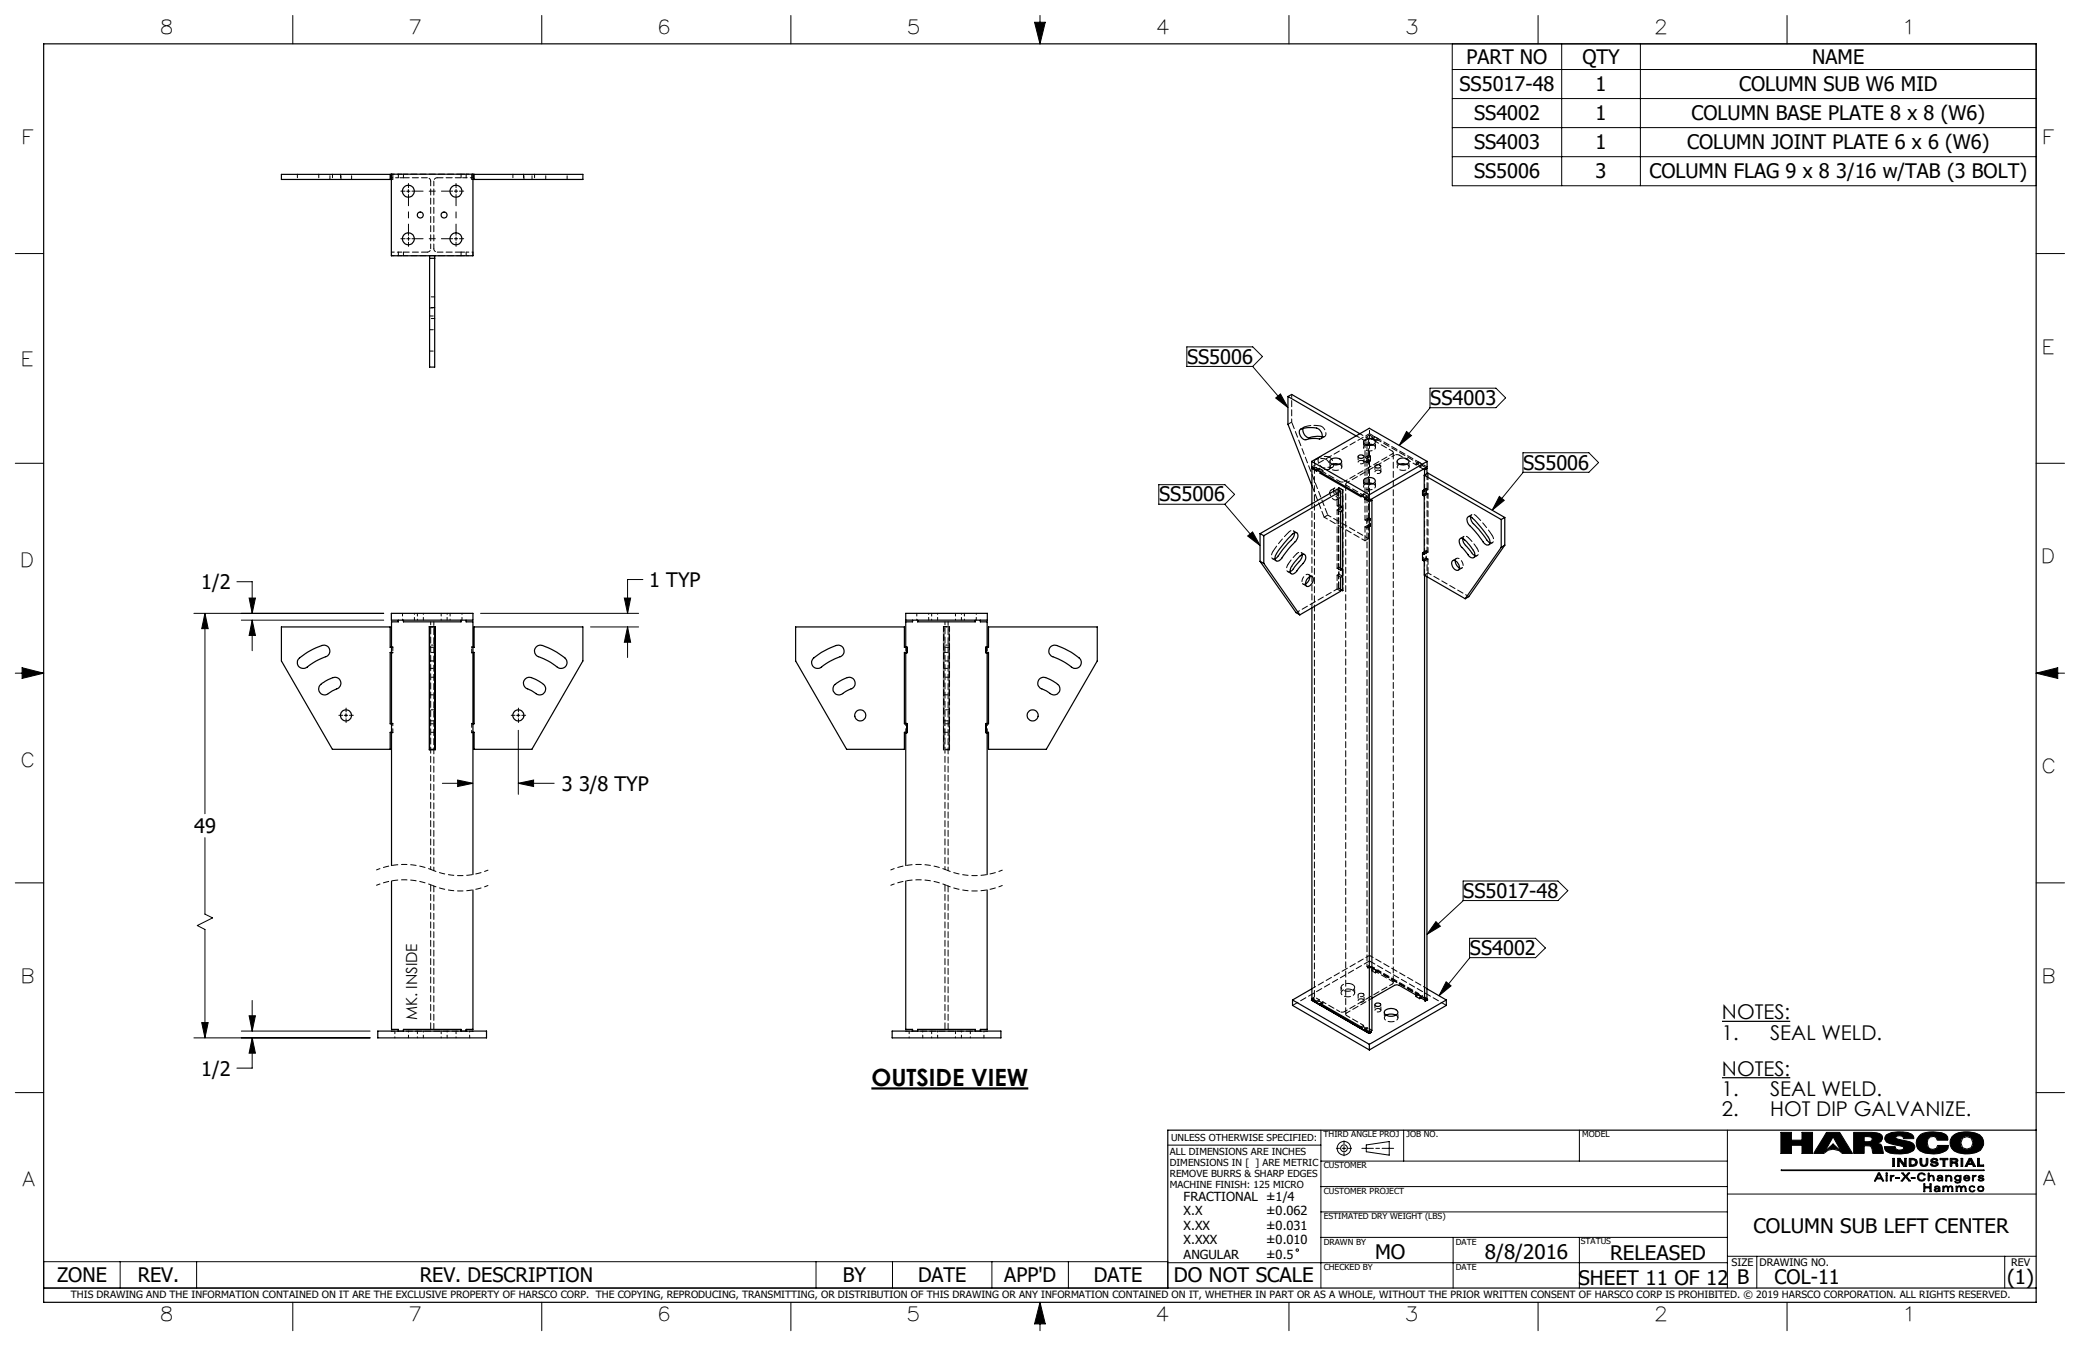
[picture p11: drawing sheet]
<svg xmlns="http://www.w3.org/2000/svg" width="432mm" height="279mm" viewBox="0 0 432 279" stroke-linecap="round" stroke-linejoin="round" font-family="sans-serif">
<g fill="none" stroke="#000" stroke-width=".21">
<path d="M60.8 3.2v5.9M112.5 3.2v5.9M164.2 3.2v5.9M214.8 4.6h2.2l-1.1 4.5zM215.9 3.2v5.9M267.6 3.2v5.9M301.5 9.1h121.2v29.5h-121.2zM301.5 14.4h121.2M319.3 3.2v5.9M324.2 9.1v29.5M340.5 9.1v29.5M371 3.2v5.9"/>
<path d="M84.4 39.7h.7M84.8 39.3v.7M301.5 20.5h121.2M301.5 26.5h121.2M301.5 32.5h121.2M3.2 52.6h5.9M422.7 52.6h5.9M246.4 72h13.7l2 2-2 2.1h-13.7zM260.1 76.1l7.3 8.5M3.2 96.2h5.9M264.8 82.6l1-.8 1.6 2.8zM292 89.6l1 .8-2.5 2.1z"/>
<path d="M296.9 80.6h13.7l2 2-2 2h-13.7zM296.9 84.7l-6.4 7.8M316.2 94h13.6l2.1 2-2.1 2h-13.6zM316.2 98.1l-6.4 7.8M422.7 96.2h5.9M240.6 100.6h13.7l2 2-2 2.1h-13.7zM254.3 104.7l7.3 8.5M259 111.3l1-.9 1.6 2.8zM311.3 103l1 .9-2.5 2zM3.2 139.7h5.9M4.6 138.6l4.5 1.1-4.5 1.1zM40.3 127.3h39.4"/>
<path d="M42.5 127.3l.7 3.2h-1.3zM42.5 127.3v41.6M49.2 120.8h3.2v6.5M50.1 128.7h29.6M51.7 124.1h1.3l-.6 3.2zM52.4 128.7l.6 3.2h-1.3zM52.4 128.7v6.4M99.8 127.3h32.8M122.6 130.1h10M129.6 124.1h1.3l-.6 3.2zM130.3 130.1l.6 3.2h-1.3zM130.3 130.1v6.4"/>
<path d="M133.5 120.3h-3.2v7M422.7 139.7h5.9M422.7 139.7l4.5-1.1v2.2zM71.5 148.5h.7M71.8 148.1v.7M107.2 148.5h.7M107.6 148.1v.7M107.6 151.6v13.3M42.5 173.9v15.9l1.6 .7-3.1 1.6 1.5 .8v22.5M91.8 162.6h6.4M95 161.9l3.2 .7-3.2 .7zM107.6 162.6l3.2-.7v1.4z"/>
<path d="M107.6 162.6h7.4M3.2 183.3h5.9M298.1 191.3l.9 1-2.8 1.7zM303.7 182.9h19.7l2.1 2-2.1 2h-19.7zM303.7 187l-7.5 7M305.1 194.8h13.7l2 2-2 2h-13.7zM305.1 198.9l-6.4 7.8M422.7 183.3h5.9M40.3 215.4h36.5M41.9 212.3h1.3l-.7 3.1zM50.1 214h26.7M51.7 210.9h1.3l-.6 3.1z"/>
<path d="M52.4 215.4l.6 3.2h-1.3zM52.4 207.7v6.3M52.4 215.4v6.3h-3.2M300.2 203.8l1 .8-2.5 2.1zM3.2 226.8h5.9M242.4 237.7h31.8M274.2 234.6v32.8M277.4 238.4h.7M278.6 238.4h.8M279 236.8v.7M279 238v.8M279 239.3v.6"/>
<path d="M279.9 238.4h.7M282.7 238.4h2.4M283.6 237.7l4.8-.7v2.8l-4.8-.7zM285.6 238.4h.8M286.9 238.4h2.4M291.4 234.6v6.4M327.9 234.6v6.4M358.6 234.6v32.8M369.7 235.1h2.2v1.6h2.2v-1.6h2.2v4.3h-2.2v-1.7h-2.2v1.7h-2.2zM379.2 235.1h2.7l2.7 4.3h-2.2a2.5 2.5 0 0 0-3.8 0h-2.1zM380.5 236l1.7 3-1.7-1.5-1.7 1.5zM384.8 235.1h3.7l1.7 .2 .5 .4 .1 .6-.3 .7-.8 .3 .7 .2 .3 .4 .3 1.5h-2.2l-.2-1-.3-.5-.6-.1h-.7v1.6h-2.2z"/>
<path d="M387 235.9l1.4 .1a.51 .51 0 0 1 0 .9l-1.4 .1zM389.7 237.3h.1M391.6 235.6a6.4 6.4 0 0 1 5.3-.2l.3 .4 .1 .6h-2.1l-.1-.4a1.07 1.07 0 0 0-1.5 .1v.1a3 3 0 0 0 1.9 .6l1.6 .5 .4 .7-.3 .8a7.4 7.4 0 0 1-4.9 .6l-.8-.5-.3-.9h2.3v.4a1.01 1.01 0 0 0 1.7-.2l-.4-.3-3.1-.8-.4-.7zM398.5 235.7a5.3 5.3 0 0 1 5.5-.2l.3 .5 .1 .7h-2.2l-.3-.6-.5-.2-.7 .1-.5 .5-.1 .7 .2 1 .4 .3 .5 .1 .8-.2 .2-.6h2.3l-.1 .6a3.9 3.9 0 0 1-2.8 1.1 4.2 4.2 0 0 1-3.5-1.1 2.19 2.19 0 0 1 .4-2.7zM405.2 235.9a5.4 5.4 0 0 1 5.8-.4 2.09 2.09 0 0 1 .8 2.2l-.7 1.1a5.9 5.9 0 0 1-5.4 .1 2.08 2.08 0 0 1-.5-3zM407.4 236.3l.9-.4 .9 .4 .4 .9-.4 1-.9 .3-.9-.3-.3-1zM422.7 226.8h5.9M274.2 256.9h84.4M274.2 251.6h84.4M274.2 246.3h84.4M274.2 241h84.4M301.7 256.9v10.5"/>
<path d="M327.9 256.9v10.5M358.6 247.9h64.1M369.8 242.9h42.1v.1h-42.1zM389.9 243.5h.3l.9 1.6h-.3l-.2-.4h-1l-.2 .4h-.3zM390.1 243.7l.4 .8h-.8zM391.5 244h.3v1.1h-.3zM391.5 243.5h.3v.2h-.3zM392.4 244h.2v.2l.2-.2h.4v.2l-.5 .1-.1 .8h-.2zM392.6 244.2h.1M392.9 240.5h.4v1.6h-.4zM393.6 244.4h.7v.2h-.7zM393.9 240.5h.5l1 1.2v-1.2h.3v1.6h-.5l-.9-1.3v1.3h-.4z"/>
<path d="M394.3 240.8h.1M394.8 243.5h.3l.5 .6 .5-.6h.4l-.7 .7 .8 .9h-.3l-.7-.7-.6 .7h-.3l.7-.9zM396.3 240.5a1.61 1.61 0 0 1 1.7 .5v.3l-.1 .5-.8 .3h-.8zM396.7 240.7a.62 .62 0 0 1 .8 .2 .62 .62 0 0 1 0 .7l-.8 .2zM396.8 244.4h.7v.2h-.7zM398.3 243.7a.87 .87 0 0 1 1.4 .2l-1-.2-.3 .2-.1 .4 .2 .5 .5 .2 .4-.3h.3l-.3 .4-.4 .1-.5-.1-.4-.3-.1-.5zM398.6 240.5h.4v1l.1 .3 .3 .1 .3-.1 .2-.4v-.9h.3v.9l-.2 .5a.93 .93 0 0 1-1.4-.4zM399.4 245.7h.2v.6h1v-.6h.3v1.7h-.3v-.8h-1v.8h-.2zM400.3 243.5h.2v.7l.5-.3a.79 .79 0 0 1 .4 1.2h-.1a.87 .87 0 0 0-.3-1 .85 .85 0 0 0-.5 1h-.2zM400.5 244.2h.1M400.9 240.7l.5-.3 .7 .1 .2 .4h-.4l-.1-.2h-.3l-.3 .2 .2 .2 .8 .2 .2 .4-.1 .2-.6 .2-.7-.1-.2-.4h.3l.4 .3 .5-.1v-.2l-1-.3-.2-.2zM401.7 246.3a.67 .67 0 0 1 1 .3v.7h-.2v-.1l-.7 .2-.2-.2v-.3l.1-.2 .8-.1-.1-.2-.3-.1-.5 .2z"/>
<path d="M402.4 244.7l.7-.1-.1 .3-.2 .1h-.3zM402.5 246.8h.1M402.5 246.8l-.8 .2 .2 .2h.3l.2-.1 .1-.3M402.5 247.2h.1M402.8 240.5h1.6v.2h-.6v1.4h-.4v-1.4h-.6zM403.1 244.6h.1M403.1 244.4l-.1-.2-.3-.1-.5 .2v-.2l.6-.2 .4 .2 .1 1h-.2v-.1M403.1 244.4l-.8 .1-.2 .3 .3 .3 .3 .1 .4-.2M403.1 244.4h.1M403.1 245h.1M403.5 246.4v-.2h-.2v1.1h.2l.1-.8 .4-.2 .3 .4v.6h.2l.1-.8 .3-.2 .3 .4v.6h.2l-.1-1-.5-.1-.3 .3M403.5 246.4l.5-.3 .4 .4"/>
<path d="M403.5 246.4h.1M403.9 244h.2v.2l.4-.3 .5 .2 .2 .4v.6h-.2l-.2-.9-.2-.1-.3 .1-.2 .9h-.2zM404.1 244.2h.1M404.4 246.5h.1M404.8 240.5a1.96 1.96 0 0 1 1.6 .2l-.1 .5-.3 .1 .4 .2 .1 .6h-.4a.61 .61 0 0 0-.7-.7h-.2v.7h-.4zM405.2 240.7l.8 .1v.3l-.8 .1zM405.9 244.1l.5-.2 .5 .3v-.2h.2v1l-.2 .5-.5 .1-.5-.1-.1-.3 .8 .2 .2-.1 .1-.4-.5 .2-.5-.2-.2-.4zM406 241.3h.1M406.1 244.2l.3-.1 .4 .1 .1 .3-.1 .3-.4 .2-.3-.2-.1-.3zM406.3 246.4v-.2h-.3l.1 1.1h.2l.1-.8 .3-.2 .3 .4v.6h.2l.1-.8 .4-.2 .3 .4v.6h.2l-.2-1-.4-.1-.4 .3M406.3 246.4l.4-.3 .5 .4M406.3 246.4h.1"/>
<path d="M407.1 240.5h.4v1.6h-.4zM407.2 246.5h.1M407.9 244.1l.4-.2 .5 .2 .1 .5h-1.1l.2 .3 .3 .1 .6-.2-.1 .2-.7 .1-.4-.2v-.6zM408 244.2l.3-.1 .4 .4h-.8zM408.8 240.5h.5l.8 1.6h-.5l-.1-.4h-1l-.2 .4h-.3zM408.9 246.3l.5-.2 .4 .1 .2 .3-.8-.2-.2 .2-.1 .3 .2 .4 .3 .1 .6-.2-.2 .2-.7 .1-.3-.3zM409 240.8l.3 .7h-.6zM409.5 244h.2v.2l.5-.2v.2l-.4 .1-.1 .8h-.2zM409.7 244.2h.1M410.5 240.5h.4v1.3h.9v.3h-1.3zM410.7 246.3l.5-.1 .5 .1 .2 .5-.2 .4-.5 .2-.5-.2-.2-.4zM410.7 244.2a.74 .74 0 0 1 1.1-.1v.2l-.5-.2-.4 .2 .7 .2 .3 .3a.76 .76 0 0 1-1.1 .3l-.2-.3 .8 .2 .2-.2a.87 .87 0 0 1-.9-.6z"/>
<path d="M410.8 246.5l.4-.2 .4 .2 .1 .3-.1 .3-.4 .1-.4-.1-.1-.3zM9.1 261.9h233.3v5.5h-233.3zM24.9 261.9v5.5M40.8 261.9v5.5M60.8 270.3v5.9M112.5 270.3v5.9M164.2 270.3v5.9M169.4 261.9v5.5M185.3 261.9v5.5M205.9 261.9v5.5M215.9 270.3v5.9M215.9 270.3l1.1 4.5h-2.2z"/>
<path d="M221.8 261.9v5.5M242.4 262.1h116.2M267.6 270.3v5.9M319.3 270.3v5.9M358.6 260.8h64.1M364.7 260.8v6.6M371 270.3v5.9M416.2 260.8v6.6"/>
<circle cx="279" cy="238.4" r=".71"/>
<circle cx="279" cy="238.4" r="1.41"/>
<circle cx="269.3" cy="259.5" r=".25"/>
</g>
<g fill="none" stroke="#000" stroke-width=".25">
<path d="M9.1 9.1h413.6v261.2h-413.6zM81 36.2v1.1M81.2 37.3h-22.8v-1.1h62.6v1.1h-22.8M81.2 36.2v16.9h17v-16.9M98.4 36.2v1.1M89.2 53.1v23.1h1v-23.1M89.2 53.6h1M267.4 82.3v5.8l4.9 12.7M267.4 82.3l14.1 8.2M267.4 82.3l.7-.4 14.2 8.1M269.9 89.1a5.3 5.3 0 0 1 3.9 0 1.35 1.35 0 0 1 .4 2h-.3a6.5 6.5 0 0 0-3 .2 1.62 1.62 0 0 1-1-2.2zM270.5 88.9a1.57 1.57 0 0 0 1.4 1.9l1.6-.2h1"/>
<path d="M272.3 95.8l12 6.9M272.3 95.8l12-6.9 12 6.9M272.3 95.8v1.1l12 7M272.3 97.2l1 .6v-.3M272.3 97.2v7.4M272.6 97.1l-.3 .1M274.1 98v.2M274.1 98.2l8.4 4.9v-.3M274.3 98.1l-.2 .1M276.2 95.5a1.53 1.53 0 0 1 2.3 .2 1.32 1.32 0 0 1-2 .6l-.4-.3zM276.6 96.4l.6-.2 .8 .2M281.9 94.7a.68 .68 0 0 1 1.2 .2 .66 .66 0 0 1-.6 .3 .66 .66 0 0 1-.6-.5z"/>
<path d="M283.2 91.4a1.57 1.57 0 0 1 2.3 .3 1.42 1.42 0 0 1-2.3 .4l-.1-.5zM283.2 99.4a1.53 1.53 0 0 1 2.3 .4 1.32 1.32 0 0 1-2 .6 .53 .53 0 0 1-.4-.4 .53 .53 0 0 1 .1-.6zM283.6 92.3l.3-.1 1.1 .1M283.8 92.3v.1M285.4 96.7a.67 .67 0 0 1 .7-.3 .67 .67 0 0 1 .5 .5 .67 .67 0 0 1-.6 .3 .67 .67 0 0 1-.6-.5zM290.2 95.4a1.53 1.53 0 0 1 2.3 .3 1.32 1.32 0 0 1-2 .6 .53 .53 0 0 1-.4-.3 .53 .53 0 0 1 .1-.6zM290.5 96.4l.6-.2 .9 .2M295.5 97.4l.2 .1M295.7 98.6l15.9 9.2M295.7 98.6l.7-.4 16 9.2M295.7 98.6v3.5l-.4-.2M295.7 97.5v1.1"/>
<path d="M296 97.1l.2 .1M296.2 97.2v1.1M296.2 97.2l-.5 .3M296.3 95.8l-12 6.9M296.3 95.8v1.1l-12 7M261.6 116.5l.8 .4M261.6 110.8v5.7M261.6 110.8l.8 .4M261.6 116.5l7.5 10.7 .7 .4M262.4 111.2v5.7M262.4 116.9l7.4 10.7M268.3 110.9a.65 .65 0 0 1 .9-.3 .65 .65 0 0 1 .2 .9l-.4 .8-1.6 1.8-1.3 1.8a.76 .76 0 0 1-.6 .5 .76 .76 0 0 1-.8-.3 2.95 2.95 0 0 1 1-2.3z"/>
<path d="M268.7 110.6a2.69 2.69 0 0 1-1.3 2.2l-1.1 1.3a4.7 4.7 0 0 1-1.6 1.9M269.7 115.6a.84 .84 0 0 1 1.3-.3 2.45 2.45 0 0 1-1.2 2.4l-.3 .4a1.42 1.42 0 0 1-1.4 1 1.36 1.36 0 0 1 .2-1.8zM270.3 115.1a2.97 2.97 0 0 1-1.2 2.2l-.9 1.1-.4 .3M271.6 119.9a.6 .6 0 0 1 .9-.1 .6 .6 0 0 1 .1 .8l-.1 .2a1.01 1.01 0 0 1-1.4 .8 1.43 1.43 0 0 1 .5-1.7zM271.9 119.7a1.81 1.81 0 0 1-.9 1.5M277.9 101.7v-.5l.8 .5v20.9l-.4-.3M278.3 102l-.7-.4-16 9.2M278.3 102l-15.9 9.2M278.3 102v3.4l.4-.2M278.3 105l.4 .2M278.3 118l.4 .2M278.7 105.2v.9l-.4 .2v12.1l.4-.2"/>
<path d="M278.7 118.2v1.4l-.4 .2v2.9l-8.5 4.9M283.3 103.3v.3M283.3 103.6l1 .5M283.5 103.4l-.2 .2M283.6 100.4l.6-.1 .8 .1M284.3 102.7v1.2M284.3 104.1v110.1M284.6 103.7l.2 .1M284.8 103.8l-.5 .3M284.8 103.8v110.1l-.5 .3M295.3 114.8v1.5l.4 .2v2.9l8.5 4.9M295.3 101.9v.8l.4 .3v12.1l-.4-.3"/>
<path d="M295.5 114.7h.2M295.5 101.7l.2 .1M295.6 101.7l-.3 .2M295.6 114.7l-.3 .1M295.7 119.4v88.2M296.2 119.7v87.6l-.5 .3M301.6 116.4a1.32 1.32 0 0 1 1.2 1.9 1.3 1.3 0 0 1-1.2-1.9zM302.1 116.4a1.77 1.77 0 0 0 .9 1.5M303.1 111.9a.88 .88 0 0 1 1.2 .4l.9 1a2.8 2.8 0 0 1 .9 2.1 .67 .67 0 0 1-.6 .4 .67 .67 0 0 1-.6-.4l-1.1-1.4a1.81 1.81 0 0 1-.7-2.1zM303.7 111.8v.1a3.7 3.7 0 0 0 1.3 2.2l.8 1 .4 .2M304.7 107.4l.5-.2a17 17 0 0 1 4.1 5 .63 .63 0 0 1-.2 .9 .63 .63 0 0 1-.9-.3l-2.3-2.9a2.87 2.87 0 0 1-1.4-2.1zM305.3 107.3v.1a2.1 2.1 0 0 0 .9 1.7l2.6 3.2 .5 .4"/>
<path d="M311.6 107.8v5.8M311.6 113.6l-7.4 10.7M312.4 113.2l-.8 .4M312.4 107.4l-.8 .4M312.4 107.4v5.8M312.4 113.2l-7.5 10.7-.7 .4M62 136.7a13.1 13.1 0 0 1 5.3-2.8 1.23 1.23 0 0 1 1.2 1.1 1.23 1.23 0 0 1-.9 1.3 17.5 17.5 0 0 0-4.3 2.4 1.23 1.23 0 0 1-1.4-.5 1.23 1.23 0 0 1 .1-1.5zM81.2 127.3h17v1.4h-17zM81.3 134.4h-.3v-4.3h-22.6v7.1l10.6 18.3h12v-3.5h.3M81.3 135.4h-.3v14.8h.3M82.7 128.7v.4h-1.4v50.6M83.7 128.7v.4h12v-.4"/>
<path d="M89.1 130.1h1.2v25.5h-1.2zM89.2 137.2h1M89.2 130.1h1v25.4h-1zM96.8 128.7v.4h1.4v52.4M98.2 134.4h.2v-4.3h22.6v7.1l-10.6 18.3h-12v-3.5h-.2M98.2 135.4h.2v14.8h-.2M111.3 134.3l.6-.4a10.3 10.3 0 0 1 4.8 2.3 1.39 1.39 0 0 1 .7 2.2 1.43 1.43 0 0 1-2.1-.3 13.7 13.7 0 0 0-3.7-1.9 1.27 1.27 0 0 1-.3-1.9zM168.9 136.6a13.6 13.6 0 0 1 5.2-2.7 1.24 1.24 0 0 1 1.1 1.1 1.24 1.24 0 0 1-.8 1.3 15.9 15.9 0 0 0-4.3 2.4 1.25 1.25 0 0 1-1.5-.6 1.25 1.25 0 0 1 .3-1.5zM188 127.3h17v1.4h-17zM188 134.3h.3v1.2h-.3M188 135.4v14.8M188.3 134.4h-.6v-4.3h-22.5v7.1l10.6 18.3h11.9v-3.5h.6"/>
<path d="M188.3 135.4h-.6v14.8h.6M189.4 128.7v.4h-1.4v5.3M190.5 128.7v.4h12v-.4M203.5 128.7v.4h1.4v5.3M204.7 134.4h.5v-4.3h22.6v7.1l-10.6 18.3h-12v-3.5h-.5M204.7 135.4h.5v14.8h-.5M204.9 134.3h-.2v1.2h.2M204.9 135.4v14.8M218.1 134.3l.6-.4a10.3 10.3 0 0 1 4.8 2.3 1.34 1.34 0 0 1 1 1 1.34 1.34 0 0 1-.6 1.3 1.41 1.41 0 0 1-1.9-.4l-1.4-.9-1.5-.7a1.34 1.34 0 0 1-1.3-.8 1.34 1.34 0 0 1 .3-1.4zM272.3 126.2v81.1l1 .6v.2l.8 .5M66.5 142.2l1-.8a3.7 3.7 0 0 1 2.5-.7 1.26 1.26 0 0 1 .8 1.3 1.26 1.26 0 0 1-1.1 1.1l-.9 .4a1.61 1.61 0 0 1-2.3 .4 1.19 1.19 0 0 1 0-1.7zM109 140.9a1.48 1.48 0 0 1 2 0l.3 .2a3.4 3.4 0 0 1 2 1.7 1.27 1.27 0 0 1-.8 1.4 1.27 1.27 0 0 1-1.4-.4l-.9-.5a1.71 1.71 0 0 1-1.5-1.6z"/>
<path d="M173.2 142.2l1.1-.8a3.5 3.5 0 0 1 2.5-.7 1.32 1.32 0 0 1 .7 1.5 1.32 1.32 0 0 1-1.3 1l-.7 .3a1.58 1.58 0 0 1-2.2 .4 1.24 1.24 0 0 1-.1-1.7zM188 150.2h.3v1.9h-.3M188 152v27.7M204.9 150.2h-.2v1.9h.2M204.9 152v29.5M215.8 140.9a1.48 1.48 0 0 1 1.9 0l.4 .2a3.4 3.4 0 0 1 1.9 1.7 1.31 1.31 0 0 1-.8 1.4 1.31 1.31 0 0 1-1.6-.5l-.6-.4a1.79 1.79 0 0 1-1.6-1.3l.1-.5zM81.3 182.9v30.8h1.4v.3M98.2 184.7v29h-1.4v.3M188 182.9v30.8h1.4v.3M204.9 184.7v29h-1.4v.3M78.4 214h22.6v1.4h-22.6zM83.7 214v-.3h12v.3"/>
<path d="M185.2 214h22.6v1.4h-22.6zM190.5 214v-.3h12v.3M268.3 207.6v1.1l16 9.2M268.3 207.6l16 9.2M272.2 207.6l12 6.9 .4-.3M272.3 205.2l-4 2.4M272.4 207.6h.1M272.4 207.6l11.8 6.9M272.6 207.4l-.4 .2M272.6 207.4l-.3 .2M272.6 207.4l-.2 .2M274.1 208.6v-.3l8.4 4.8v.4l.8 .4"/>
<path d="M274.3 208.4l-.2 .2M283.3 213.9v-.3l1 .6M283.5 213.7l-.2 .2M284.2 214.5h.1M284.3 216.8v1.1M284.6 214.2l-.4 .3M284.6 214.2l.1 .1M284.6 214.2h.1M284.8 207.2l4.7-2.7 .6-.1 3.9 2.2v.3l.7 .4M285.5 208.4a.57 .57 0 0 1 .7-.3 .57 .57 0 0 1 .4 .6 .67 .67 0 0 1-1.2-.2zM287.5 209.8a1.85 1.85 0 0 1 2.7 .3 1.5 1.5 0 0 1-2.1 .8 .69 .69 0 0 1-.6-1.1zM287.8 210.7a2.3 2.3 0 0 1 2 0"/>
<path d="M294.7 207.3v-.3l1 .6M295 207.2l-.3 .1M296 207.4l.2 .1M296.1 207.4l.2 .1-.5 .3 .4-.3M296.1 207.4l.2 .1M296.2 207.5h.1M296.2 205.2l4 2.4M300.2 207.6l-15.9 9.2M300.2 207.6v1.1l-15.9 9.2M422.7 234.6h-180.3v32.8M9.1 267.4h413.6"/>
<circle cx="84.8" cy="39.7" r="1.23"/>
<circle cx="94.6" cy="39.7" r="1.23"/>
<circle cx="84.8" cy="49.6" r="1.23"/>
<circle cx="87.2" cy="44.6" r=".61"/>
<circle cx="92.2" cy="44.6" r=".61"/>
<circle cx="94.6" cy="49.6" r="1.23"/>
<circle cx="71.8" cy="148.5" r="1.15"/>
<circle cx="107.6" cy="148.5" r="1.15"/>
<circle cx="178.6" cy="148.5" r="1.15"/>
<circle cx="214.4" cy="148.5" r="1.15"/>
</g>
<path d="M215.9 270.3l-1.1 4.5h2.2zM214.8 4.6h2.2l-1.1 4.5zM4.6 138.6l4.5 1.1-4.5 1.1zM422.7 139.7l4.5-1.1v2.2zM369.7 235.1v4.3h2.2v-1.7h2.2v1.7h2.2v-4.3h-2.2v1.6h-2.2v-1.6zM387 235.9l1.4 .1 .3 .6-.5 .4h-1.2zM384.8 235.1v4.3h2.2v-1.6l1.4 .1 .4 1.5h2.2l-.4-1.7-.4-.3-.5-.1a1.15 1.15 0 0 0 1.1-1.2 1.41 1.41 0 0 0-1.7-1zM391.6 235.6a1.12 1.12 0 0 0-.2 1.2 1.12 1.12 0 0 0 1.1 .7l1.8 .3a.72 .72 0 0 1 .9 .5 1.03 1.03 0 0 1-1.7-.1v-.2h-2.3a1.46 1.46 0 0 0 1.7 1.5 7.2 7.2 0 0 0 4.2-.6 1.1 1.1 0 0 0 .3-1.2 1.1 1.1 0 0 0-1-.7l-2.1-.5a.58 .58 0 0 1-.7-.5l.4-.2h.6l.5 .2 .1 .4h2.1v-.2a1.62 1.62 0 0 0-1.8-1.2 6.2 6.2 0 0 0-3.9 .6zM398.3 235.9a2.19 2.19 0 0 0-.3 2.3 2.19 2.19 0 0 0 2 1.2 4.7 4.7 0 0 0 4.3-.9l.2-.7h-2.3a1.07 1.07 0 0 1-1.7 .6 1.38 1.38 0 0 1-.4-1.6 1.38 1.38 0 0 1 1.5-.9l.4 .3 .2 .5h2.2v-.5a1.37 1.37 0 0 0-1.6-1.1 6 6 0 0 0-4.3 .6zM407 237.2a1.3 1.3 0 0 1 2.6 0 1.3 1.3 0 0 1-2.6 0zM405.5 235.7a2.15 2.15 0 0 0-.6 2.3 2.15 2.15 0 0 0 2 1.4 5.7 5.7 0 0 0 4.4-.7 2.15 2.15 0 0 0 .3-2.3 2.15 2.15 0 0 0-1.8-1.3l-1.2-.2a4.6 4.6 0 0 0-3.1 .8zM379.2 235.1l-2.7 4.3h2.1a2.5 2.5 0 0 1 3.8 0h2.2l-2.7-4.3zM380.5 236l1.7 3-1.7-1.5-1.7 1.5zM392.9 240.5v1.6h.4v-1.6zM393.9 240.5v1.6h.4v-1.3l.9 1.3h.5v-1.6h-.3v1.2l-1-1.2zM396.7 240.7h.5l.4 .2 .1 .5-.3 .4h-.7zM396.3 240.5v1.6h.9a.83 .83 0 0 0 .8-.9 .83 .83 0 0 0-.9-.7zM398.6 240.5v1.1a.86 .86 0 0 0 .9 .5 .86 .86 0 0 0 .7-.7v-.9h-.3l-.1 1.2-.3 .2-.4-.1-.1-1.3zM400.9 240.7l-.1 .1a.53 .53 0 0 0 .6 .6l.4 .1a.27 .27 0 0 1 .1 .4 .27 .27 0 0 1-.4 0l-.4-.3h-.3a.86 .86 0 0 0 .8 .5 .86 .86 0 0 0 .8-.6l-.3-.3-.7-.1a.29 .29 0 0 1 0-.5 .29 .29 0 0 1 .4 .2l.1 .1h.4a.84 .84 0 0 0-1.4-.2zM402.8 240.5v.2h.6v1.4h.4v-1.4h.6v-.2zM405.2 240.7l.8 .1a.25 .25 0 0 1 0 .3 .25 .25 0 0 1-.3 .1h-.5zM404.8 240.5v1.6h.4v-.7l.7 .1 .2 .6h.4l-.1-.6-.4-.2 .4-.2v-.4l-.5-.2zM407.1 240.5v1.6h.4v-1.6zM409 240.8l.3 .7h-.6zM408.8 240.5l-.8 1.6h.3l.2-.4h1l.1 .4h.5l-.8-1.6zM410.5 240.5v1.6h1.3v-.3h-.9v-1.3zM390.1 243.7l.4 .8h-.8zM389.9 243.5l-.8 1.6h.3l.2-.4h1l.2 .4h.3l-.9-1.6zM391.5 243.5v.2h.3v-.2zM369.8 242.9v.1h42.1v-.1zM391.5 244v1.1h.3v-1.1zM392.4 244v1.1h.2l.1-.7 .5-.2v-.2h-.3l-.3 .2v-.2zM393.6 244.4v.2h.7v-.2zM394.8 243.5l.6 .7-.7 .9h.3l.6-.7 .7 .7h.3l-.8-.9 .7-.7h-.4l-.5 .6-.5-.6zM396.8 244.4v.2h.7v-.2zM398.3 243.6l-.3 .8a.87 .87 0 0 0 .7 .8 .87 .87 0 0 0 1-.5h-.3l-.2 .3h-.3a.67 .67 0 0 1-.6-.9 .67 .67 0 0 1 1.1-.2h.3a.86 .86 0 0 0-1.4-.3zM400.3 243.5v1.6h.2v-.7l.4-.3 .4 .2v.8h.2v-.9l-.6-.3-.4 .3v-.7zM402.4 244.7l.3-.1a.23 .23 0 0 1 .4 .1 .23 .23 0 0 1-.2 .3h-.3a.22 .22 0 0 1-.2-.1 .22 .22 0 0 1 0-.2zM402.3 244.1l-.1 .2 .3-.2 .4 .1a.2 .2 0 0 1 .1 .3 .2 .2 0 0 1-.3-.1l-.5 .1-.1 .5 .3 .2 .7-.2v.1h.2l-.1-1-.3-.2zM403.9 244v1.1h.2v-.6l.3-.4 .5 .1 .1 .9h.2l-.1-1-.6-.2-.4 .3v-.2zM406 244.1l-.1 .1a.6 .6 0 0 0 .1 .8 .6 .6 0 0 0 .9-.1l-.1 .4-.2 .1h-.4l-.2-.2-.2 .1 .4 .3 .8-.2 .1-.3v-1.1h-.2v.2a.7 .7 0 0 0-.9-.1zM406 244.5a.45 .45 0 0 1 .9 0 .45 .45 0 0 1-.9 0zM408 244.2l.5-.1 .2 .4h-.8zM407.8 244.1l-.2 .6a.67 .67 0 0 0 .6 .5 .67 .67 0 0 0 .7-.4l-.8 .2-.3-.4h1.1a.67 .67 0 0 0-.4-.6 .67 .67 0 0 0-.7 .1zM409.5 244v1.1h.2v-.7l.5-.2v-.2h-.3l-.2 .2v-.2zM410.8 244.1a.38 .38 0 0 0 0 .4 .38 .38 0 0 0 .4 .2h.2a.21 .21 0 0 1 .2 .3 .21 .21 0 0 1-.4 0l-.6-.2 .2 .3 .5 .1a.37 .37 0 0 0 .5-.2 .37 .37 0 0 0-.2-.5l-.4-.1a.21 .21 0 0 1-.2-.3 .21 .21 0 0 1 .3 0l.5 .2-.4-.4zM399.4 245.7v1.7h.2v-.8h1v.8h.3v-1.7h-.3v.6h-1v-.6zM401.8 246.9l.4-.1a.24 .24 0 0 1 .3 .3 .24 .24 0 0 1-.4 .1l-.3-.1zM401.7 246.3l-.1 .2 .5-.2 .3 .1a.23 .23 0 0 1 0 .3 .23 .23 0 0 1-.3 0 .41 .41 0 0 0-.6 .4 .41 .41 0 0 0 .7 .3l.3-.2v.1h.2v-.9l-.3-.2zM409 246.2l-.2 .3v.5l.4 .4h.6l.2-.3-.5 .2-.3-.1-.3-.3 .1-.4 .5-.2 .5 .2a.62 .62 0 0 0-1-.3zM410.7 246.7a.5 .5 0 0 1 1 0 .5 .5 0 0 1-1 0zM410.5 246.8a.65 .65 0 0 0 1.3 0 .65 .65 0 0 0-1.3 0zM403.3 246.2h.2v.2l.5-.3 .4 .4 .4-.3h.4l.2 .3v.8h-.2v-.8l-.2-.2-.5 .3v.7h-.2v-.7l-.3-.3-.4 .2-.1 .8h-.2zM406 246.2h.3v.2l.5-.3 .4 .4 .3-.3h.5l.2 .4v.7h-.2v-.7l-.3-.3-.4 .2-.1 .8h-.2v-.7l-.3-.3-.4 .3v.7h-.2z" fill-rule="evenodd" fill="#000"/>
<path d="M180.9 225.9h32.6" fill="none" stroke="#000" stroke-width=".46"/>
<path d="M357.5 212h14.1M357.5 223.7h14.1" fill="none" stroke="#000" stroke-width=".26"/>
<path d="M89.7 183.8a15.1 15.1 0 0 0-11.6 0M89.7 180.6a15.1 15.1 0 0 0-11.6 0M101.4 183.8a15.1 15.1 0 0 1-11.7 0M101.4 180.6a15.1 15.1 0 0 1-11.7 0M196.5 183.8a15.1 15.1 0 0 0-11.6 0M196.5 180.6a15.1 15.1 0 0 0-11.6 0M208.1 183.8a15.1 15.1 0 0 1-11.6 0M208.1 180.6a15.1 15.1 0 0 1-11.6 0" fill="none" stroke="#000" stroke-width=".21" stroke-dasharray="1.3 .6" stroke-dashoffset=".4" stroke-linecap="butt"/>
<g fill="none" stroke="#000" stroke-width=".21" stroke-dasharray="15.2 1.3 1.3 1.3">
<path d="M84.1 39.7h-.9M84.8 39v-.9M94.7 39.7h.3M94.7 39.7v-.4M94.7 39.7h-.4M94.7 39.7v.3M94.7 39v-.9M95.4 39.7h.9M84.1 49.6h-.9M84.8 49.6h.3M84.8 49.6v-.4M84.8 49.6h-.4"/>
<path d="M84.8 49.6v.3M84.8 50.3v.8M94.7 49.6h.3M94.7 49.6v-.4M94.7 49.6h-.4M94.7 49.6v.3M94.7 50.3v.8M95.4 49.6h.9M71.1 148.5h-.8M71.8 147.8v-.8M71.8 149.2v.8M72.6 148.5h.7"/>
<path d="M106.9 148.5h-.8M107.6 147.8v-.8M107.6 149.2v.8M108.3 148.5h.8"/>
</g>
<path d="M85.5 39.7h8.5M84.8 40.4v8.4M85.5 49.6h8.5M94.7 40.4v8.4" fill="none" stroke="#000" stroke-width=".21" stroke-dasharray="15.2 1.3 1.3 1.3" stroke-dashoffset="12.9"/>
<path d="M195.9 130.1h1.2v25.5h-1.2z" fill="none" stroke="#808080" stroke-width=".25"/>
<g fill="#000">
<path d="M264.8 82.6l1-.8 1.6 2.8zM259 111.3l1-.9 1.6 2.8zM292 89.6l1 .8-2.5 2.1zM311.3 103l1 .9-2.5 2zM300.2 203.8l1 .8-2.5 2.1zM298.1 191.3l.9 1-2.8 1.7z"/>
<path d="M42.5 127.3l.7 3.2h-1.3zM41.9 212.3h1.3l-.7 3.1zM107.6 162.6l3.2-.7v1.4zM95 161.9l3.2 .7-3.2 .7zM129.6 124.1h1.3l-.6 3.2zM130.3 130.1l.6 3.2h-1.3zM52.4 128.7l.6 3.2h-1.3zM51.7 124.1h1.3l-.6 3.2zM51.7 210.9h1.3l-.6 3.1zM52.4 215.4l.6 3.2h-1.3z"/>
</g>
<g fill="none" stroke="#000" stroke-width=".21" stroke-dasharray="1.3 .6" stroke-dashoffset=".5">
<path d="M61.7 36.2v1M66.2 36.2v1M68.5 37.2v-1M69 36.2v1M70.7 36.2v1M70.8 37.2v-1M73 37.2v-1M82.7 36.2h1.1M83.8 36.9h-1.1M95.7 36.2h1.1M96.8 36.9h-1.1M106.5 36.2v1"/>
<path d="M108.7 36.2v1M108.8 37.2v-1M110.4 37.2v-1M111 36.2v1M113.3 37.2v-1M117.7 37.2v-1M82.7 53.1h1.1M82.7 52.3h1.1M95.7 53.1h1.1M95.7 52.3h1.1M89.2 65.6h1.1M89.2 72.9h1.1"/>
<path d="M89.2 68.4h1.1M89.2 63.9h1.1M90.3 66.1h-1.1M90.3 63.8h-1.1M90.3 61.6h-1.1M274.6 97.9l3.5 2M278.1 99.9l.5 .2 .5-.2M281.5 90.5l1.9 1M282.3 90l1.8 1.1M284 95v1M284.5 94.7v1M286 91.3l8.5 4.9"/>
<path d="M289 93.6l-3.5-2M290.5 94.5l-.5-.1-.5 .1M294 96.5l-3.5-2M264.7 116a.6 .6 0 0 1-.7-.2 .6 .6 0 0 1 0-.7l.3-.6M267.8 118.7a.6 .6 0 0 1-.7-.2 .6 .6 0 0 1 0-.8l.3-.6M278.8 101.7l-.9-.5M279.6 100.8l3.5 2M283.4 112.2l-8.5-4.9M284.1 111.8l-8.5-4.9M295.6 102.7v-1M296.1 102.4v-1M296.4 118.9l8.5 4.9"/>
<path d="M306.2 115.3a.6 .6 0 0 0 .7-.2 .6 .6 0 0 0 0-.7l-.3-.6M309.3 112.6a.6 .6 0 0 0 .7-.1 .6 .6 0 0 0 0-.8l-.2-.6M81.5 134.4v1M89.2 134.4h1.1M89.2 138.7h1.1M90.1 129.1v51.6M90.3 135.4h-1.1M90.3 133.9h-1.1M97.9 135.4v-1M188 134.4v1M196 135.4h1M196 134.4v1"/>
<path d="M196 138.7h1M196.8 129.1v51.6M197 134.4h-1M197 135.4v-1M197 130.1h-1M197 137.2h-1M197 133.9h-1M205 134.4v1M277.6 122.3l-8.5 4.9M89.2 150.2h1.1M89.2 144.2h1.1M89.2 149.6h1.1"/>
<path d="M90.3 152h-1.1M90.3 140.6h-1.1M90.3 147.3h-1.1M196 152h1M196 149.6h1M196 144.2h1M197 150.2h-1M197 155.5h-1M197 147.3h-1M197 140.6h-1M278.1 210l-3.5-2M279.1 210l-.5 .1-.5-.1"/>
<path d="M279.6 210.3l5.2-3.1M283.1 212.8l-3.5-2M284.4 200.7l11.8 6.8M285.5 201.7l3.5 2M294.5 206.2l-8.5-4.8M296.1 207.4l-11.7-6.8"/>
</g>
<g fill="none" stroke="#000" stroke-width=".21" stroke-dasharray="1.3 .6">
<path d="M81.3 36.2h.1M81.5 36.9v.3M81.5 37.2h-.2M97.9 37.2v-.3M97.9 37.2h.3M98.2 36.2h.1M89.1 53v.1M89.2 53.1h.1M90.3 53.1h.1M90.4 53v.1M270.5 88.9l.3-.3M272.9 96.9l-.3 .2"/>
<path d="M273.3 97.5h.1M273.9 97.2l-.6 .3M273.9 97.5v-.3M273.9 97.5l-.6 .3M274.1 97.9h.1M274.1 88.4a1.57 1.57 0 0 1 1 2.2l-.4 .1M274.3 97.6a1.49 1.49 0 0 1-1.2-2.2l.1-.1M274.6 97.9l-.3 .2M274.6 97.6l-.5 .3M274.6 97.6v.3M274.7 90.7l-.2-.1M275 95.2a1.57 1.57 0 0 1 .9 2.2l-.4 .1"/>
<path d="M275 97.1a1.49 1.49 0 0 1-1.2-2.1l.1-.1M275.7 94.8a1.57 1.57 0 0 1 1 2.2h-.4M278.2 96.4h-.2M283 95.7a.64 .64 0 0 0-1 .3 .67 .67 0 0 0 .6 .3 .67 .67 0 0 0 .6-.5l-.2-.1M283.7 95.2l-.3-.2M283.7 96l-.3-.2M283.8 94.9l.2 .1M283.8 94.9l.5-.3M283.8 95.9l.5-.3M284 96l-.2-.1M284 95l.5-.3M284 96l.5-.3"/>
<path d="M284.3 90.3l-.5 .3M284.3 94.6l.2 .1M284.5 94.7l-.4-.2M284.5 95.6l-.4-.2M284.5 95.7l-.2-.1M284.8 90.9v.3M285.2 92.4l-.2-.1M285.3 90.6l-.5 .3M285.3 90.9v-.3M285.3 90.9l-.5 .3M285.5 91.6v-.3M286 91.3l-.5 .3"/>
<path d="M286 91l-.5 .3M286 91v.3M286.5 97.7a.64 .64 0 0 0-1 .3 .67 .67 0 0 0 .6 .3 .67 .67 0 0 0 .5-.5l-.1-.1M292.2 96.4h-.2M294 96.2v.3M294.5 96.2l-.5 .3M294.5 95.9l-.5 .3M294.5 96.2v-.3M294.7 96.9v-.2M295.3 96.6l-.6 .3M295.3 96.4l-.6 .3M295.3 96.4v.2"/>
<path d="M295.7 98.6v3.2M296.3 98.3v3.2M274.9 107.3l-2.6-6.5M277.9 101.7v20.4M277.9 101.2h.1M278 104.8l.3 .2M278 104.8l-.4 .2M278 105.6l-.4 .3M278 117.7l.3 .3M278 117.7l-.4 .3M278 119.2l-.4 .2M278.8 101.7h.1"/>
<path d="M282.6 102.8h.1M283.1 102.5l-.5 .3M283.1 102.8v-.3M283.1 102.8l-.5 .3M283.3 103.3h.1M283.7 108.1l-.3-.2M283.7 109.6l-.3-.2M283.8 107.8l.2 .1M283.8 107.8l.5-.3M283.8 109.4l.5-.3M283.8 103.2l-.3 .2M283.8 103l-.5 .3"/>
<path d="M283.8 103v.2M284 109.5l-.2-.1M284 107.9l.5-.3M284 109.5l.5-.3M284.3 103.8v.3M284.3 107.5l.2 .1M284.5 107.7l-.4-.2M284.5 109.1l-.4-.2M284.5 109.2l-.2-.1M285.2 100.5l-.2-.1M295.6 102.7l.5-.3M295.6 101.7l.5-.3"/>
<path d="M295.6 116.2l.5-.3M295.6 114.6l.5-.3M295.6 114.7l.5-.3M295.7 114.7h.1M295.7 101.7v.1M295.7 102.8l-.1-.1M295.7 116.3l-.1-.1M295.7 101.8l.6-.3M295.7 114.7l.6-.3M295.7 102.8l.6-.3M295.7 116.3l.6-.3M296.1 101.4l.3 .2"/>
<path d="M296.1 102.3l.3 .2M296.1 114.4l.3 .2M296.1 115.8l.3 .2M296.1 101.4l.2 .1M296.1 114.3l.2 .1M296.3 102.5l-.2-.1M296.3 116l-.2-.1M81.3 134.3h.2M81.5 135.4h-.2M81.5 134.4h-.2M81.5 135.5h-.2M81.5 134.3v.1"/>
<path d="M81.5 135.4v.1M97.9 135.4h.3M97.9 134.4h.3M97.9 134.3h.3M97.9 135.5v-.1M97.9 134.4v-.1M98.2 135.5h-.3M277.9 122.1l.4 .2M277.9 122.1h.1M278.8 122.6h.1M81.3 150.2h.2M81.5 152h-.2"/>
<path d="M81.5 150.2h-.2M81.5 152.1h-.2M81.5 150.2h.1M81.5 152v.1M97.9 152h.3M97.9 150.2h.3M97.9 152.1v-.1M97.9 150.2h.1M98.2 152.1h-.3M90.1 183.9v29.8M196.8 183.9v29.8M284.3 199.5l-16 9.2"/>
<path d="M81.3 214h.1M81.4 214h.1M98.1 214h.1M98.2 214h.1M188 214h.1M188.1 214h.1M204.9 214h.1M205 214h.1M272.3 207.6h.1M272.6 207.4h.2M272.7 207.3l-.1 .1M272.7 207.4h-.1"/>
<path d="M272.7 207.4h.1M272.7 207.4v-.1M272.8 207.4l-.1-.1M272.8 207.4l-.4 .2M272.8 207.4h.1M272.9 207l-.6 .3M273.9 207.5l-.6 .3M273.9 207.8l-.6 .3M273.9 207.8v-.3M274.6 208.3l-.3 .1M274.6 208l-.5 .3M274.6 208v.3"/>
<path d="M283 206.3a.64 .64 0 0 0-1 .3 .67 .67 0 0 0 .6 .3 .67 .67 0 0 0 .6-.5l-.2-.1M283 207.4a.64 .64 0 0 0-1 .4 .67 .67 0 0 0 .6 .3 .67 .67 0 0 0 .6-.5l-.2-.2M283.1 213.1l-.5 .3M283.1 213.1v-.3M283.1 212.8l-.5 .3M283.8 213.6l-.2 .1M283.8 213.3l-.5 .3M283.8 213.3v.3M283.9 200.8l.1 .1M283.9 200.9v-.1M284 200.9l.4-.2M284 200.9h-.1"/>
<path d="M284 200.9h.1M284.2 214.5h.1M284.2 214.5l.5-.2M284.3 200.4l-.5 .3M284.4 200.7l-.4 .2M284.4 200.7h.1M284.4 200.6l-.5 .2M284.4 200.6l-.5 .3M284.4 200.6h.1M284.7 214.3h.1M284.7 214.3v-.1M284.8 201.2v.3"/>
<path d="M285.3 200.9l-.5 .3M285.3 201.2l-.5 .3M285.3 201.2v-.3M285.5 202v-.3M286 201.7l-.5 .3M286 201.4l-.5 .3M286 201.4v.3M286.5 209.5a.64 .64 0 0 0-1 .3 .67 .67 0 0 0 .6 .3 .67 .67 0 0 0 .5-.5l-.1-.1M287.8 210.7a.66 .66 0 0 0-.4 .8 .66 .66 0 0 0 .7 .5 1.64 1.64 0 0 0 2.1-.7v-.2l-.4-.4M294.5 206.5l-.5 .3M294.5 206.2l-.5 .3M294.5 206.5v-.3"/>
<path d="M295.3 207l-.3 .1M295.3 206.7l-.6 .3M295.3 206.7v.3M295.8 207.7h.1M295.9 207.8h.1M295.9 207.8l-.1-.1M295.9 207.8l.4-.3M296.3 207.5h.1M300.3 208.7l-16-9.2"/>
</g>
<path d="M273.2 95.3l.8-.1h1M273.9 94.9l.9-.2 .9 .1M81.5 150.2v1.8M97.9 152v-1.8M188 150.2v1.8M196 150.2v1.8M197 152v-1.8M205 150.2v1.8" fill="none" stroke="#000" stroke-width=".21" stroke-dasharray="1.3 .6" stroke-dashoffset=".9"/>
<g fill="none" stroke="#000" stroke-width=".21" stroke-dasharray="1.3 .6" stroke-dashoffset=".7">
<path d="M81.3 36.2h1.4M82.7 36.9h-1.4M96.8 36.2h1.4M98.2 36.9h-1.4M81.3 53.1h1.4M81.3 52.3h1.4M96.8 53.1h1.4M96.8 52.3h1.4M278 119.2v-1.5M283.7 108.1v1.5M283.8 109.4v91.3M284.5 109.1v-1.4"/>
<path d="M296.1 114.4v1.4M296.3 116v3.7M83.6 127.3v1.4M86 128.7v-1.4M86.6 127.3v1.4M87.9 128.7v-1.4M89.4 129.1v51.4M91.6 127.3v1.4M92.8 128.7v-1.4M93.4 127.3v1.4M95.9 128.7v-1.4M190.3 127.3v1.4"/>
<path d="M192.8 128.7v-1.4M193.4 127.3v1.4M194.6 128.7v-1.4M196.2 129.1v51.4M198.4 127.3v1.4M199.6 128.7v-1.4M200.2 127.3v1.4M202.7 128.7v-1.4M278.8 122.6v-20.9M81.3 214h16.9M82 214v1.4M84.8 215.4v-1.4"/>
<path d="M86.6 214v1.4M87.9 215.4v-1.4M91.6 214v1.4M92.8 215.4v-1.4M94.7 214v1.4M97.5 215.4v-1.4M188 214h17M188.7 214v1.4M191.6 215.4v-1.4M193.4 214v1.4M194.6 215.4v-1.4M198.4 214v1.4"/>
<path d="M199.6 215.4v-1.4M201.4 214v1.4M204.3 215.4v-1.4"/>
</g>
<g fill="none" stroke="#000" stroke-width=".21" stroke-dasharray="1.3 .6" stroke-dashoffset="-.1">
<path d="M270.8 88.6a6.4 6.4 0 0 1 3.3-.2M272.9 96.9v110.1M283.4 91.5v3.5M284.1 91.1v3.4M284.3 95.6v7.1M296.4 98.2v3.4M264.3 114.5l1.5-2.2 1.8-1.9M277.6 101.5v3.5M279.4 100.5v110M309.8 111.1l-1.6-2.1-1.7-1.9M196 135.4v14.8M197 135.4v14.8"/>
<path d="M89.4 183.7v30M196.2 183.7v30M280.8 204.4a1.66 1.66 0 0 0-2.4 .6 1.66 1.66 0 0 0 2.8 0l-.1-.4-.3-.2M280.8 205.5a1.66 1.66 0 0 0-2.4 .6 1.66 1.66 0 0 0 2.8 .1l-.1-.4-.3-.3M289.2 204v-110.1"/>
</g>
<g fill="none" stroke="#000" stroke-width=".21" stroke-dasharray="1.3 .6" stroke-dashoffset=".4">
<path d="M81.3 36.2v.7M81.5 36.9v-.7M82.7 36.2v.7M83.8 36.2v.7M83.8 36.2h11.9M95.7 36.2v.7M96.8 36.2v.7M97.9 36.9v-.7M98.2 36.2v.7M81.3 52.3v.8M82.7 52.3v.8M83.8 52.3v.8"/>
<path d="M83.8 53.1h11.9M95.7 52.3v.8M96.8 52.3v.8M98.2 52.3v.8M268.2 87.6l-.8 .5M270.7 88.7l-.7 .4M273.3 97.5l.8 .4M273.9 97.2l.7 .4M273.9 94.9l-.8 .5M274.3 91l.7-.4M275.9 97.4l.7-.4M283.4 95.8l.7-.4"/>
<path d="M283.7 95.2v.8M283.7 96l.8-.4M283.8 95.9v11.9M283.8 92.4v2.5M284.1 91.1l-.7 .4M284.1 94.5l-.7 .5M284.3 90l-12 6.9M284.3 90.3v4.3M284.5 94.7l-.8 .5M284.5 95.6v-.9M285.3 90.6l.7 .4M285.5 91.3l-.7-.4"/>
<path d="M289 94.2a.3 .3 0 0 0 .2-.3 .3 .3 0 0 0-.2-.3M294.5 95.9l.8 .5M294.7 96.7l-.7-.5M295.3 96.6l.7 .5M295.5 97.4l-.8-.5M296.3 96.9l-12-6.9M264.2 116l.7 .4M267.3 118.7l.8 .4M269.2 110.6l-.7-.4M270.8 115.1l-.7-.4M272.4 119.7l-.7-.4M275.6 106.9l-.7 .4"/>
<path d="M277.1 101.3l-.8 .4M277.5 103.7l.7-.4M277.6 105l.7 .4M277.6 118l.7 .4M278 105.6v-.8M278.3 106.3l-.7-.4M278.3 119.8l-.7-.4M278.7 106.1l-.7-.5M278.7 119.6l-.7-.4M279.6 100.2a.3 .3 0 0 0-.2 .3 .3 .3 0 0 0 .2 .3M282.6 102.8l.7 .5M283.1 102.5l.7 .5"/>
<path d="M283.4 109.4l.7-.5M283.7 109.6l.8-.5M283.8 103.2l.8 .5M284.1 107.5l-.7 .4M284.1 111.8l-.7 .4M284.5 107.7l-.8 .4M295.7 102.1l.7-.5M295.7 115l.7-.4M295.7 119.4l.7-.5M295.7 102.8v11.9M296.1 101.4v.9M296.1 102.3l-.8 .4"/>
<path d="M296.1 115.8l-.8 .5M296.3 102.5v11.9M296.4 102.5l-.7 .4M296.4 116l-.7 .5M302.4 115.9l-.8 .5M302.8 118.3l.7-.4M303.9 111.3l-.7 .5M305.6 106.8l-.8 .5M305.9 115.7l.8-.4M309.1 113.1l.7-.5M196 130.1v4.3M197 130.1v4.3"/>
<path d="M270.5 121.2l.8 .5M277.6 122.3l.7 .4M284.3 198.3l-12 6.9M272.3 207.6l11.9 6.9M274.6 208.3l-.7-.5M279.6 210.8a.3 .3 0 0 1-.2-.3 .3 .3 0 0 1 .2-.2M283.8 213.6l-.7-.5M284.8 201.5l.7 .5M286 201.7l-.7-.5M289 203.7a.3 .3 0 0 1 .2 .3 .3 .3 0 0 1-.2 .3M295.3 207l-.8-.5M296.3 205.2l-12-6.9"/>
</g>
<g fill="none" stroke="#000" stroke-width=".21" stroke-dasharray="1.3 .6" stroke-dashoffset=".6">
<path d="M89.4 37.6a.71 .71 0 0 0-.7-.7M90.8 36.9a.71 .71 0 0 0-.7 .7M88.7 52.3a.71 .71 0 0 0 .7-.7M90.1 51.6a.71 .71 0 0 0 .7 .7M90.4 53h-1.3M268.2 87.6v-5.7M272.9 96.9l1 .6M275.5 97.5l-1.2 .1M276.1 95.8v1.1M276.3 97l-1.3 .1M278.6 96.9v-1.1M279.1 99.9l9.9-5.7"/>
<path d="M281.9 94.8v1.1M283.1 99.8v1.2M283.1 91.7v1.2M283.2 95.9v-1.1M284.3 90v-1.1M284.3 90.3l1 .6M284.8 91.2l-1-.6M285.4 96.8v1.1M285.5 92.9v-1.2M286.7 97.9v-1.1M289.5 94.5l-9.9 5.7M290.1 95.8v1.1"/>
<path d="M292.5 96.9v-1.1M276.1 102.3a.55 .55 0 0 1 .4-.6 .55 .55 0 0 1 .6 .3 1.17 1.17 0 0 1 .3 1.8 1.47 1.47 0 0 1-1.3-1.5M276.8 101.8a.55 .55 0 0 1 .4-.5 .55 .55 0 0 1 .7 .2 1.17 1.17 0 0 1 .2 1.8 1.47 1.47 0 0 1-1.3-1.5M285.5 101v-1.2M303 117.9a.49 .49 0 0 0 .5 0 .49 .49 0 0 0 .2-.5M195.9 130h1.2M271 121.2a.49 .49 0 0 1-.5 0 .49 .49 0 0 1-.2-.5M197.1 155.6h-1.2M273.9 207.5l-1-.5M278.4 205v1.1M281.2 206.1v-1.1M281.9 206.5v1.2"/>
<path d="M283.2 207.7v-1.2M283.8 200.7l1 .5M284.4 200.7l11.6 6.7M284.8 213.9l-1-.6M285.3 200.9l-1-.5M285.4 208.6v1.1M286.7 209.7v-1.1M287.4 210.1v1.2M289 204.3l-9.9 5.7M290.2 211.3v-1.2M296.1 207.4l-11.7-6.8M296.3 207.3l-1-.6"/>
</g>
<path d="M90.1 37.6v14M89.4 51.6v-14M276.6 96.4a.6 .6 0 0 0-.5 .6 .6 .6 0 0 0 .6 .5 1.32 1.32 0 0 0 1.9-.6l-.4-.5M283.4 95.8v12.1M283.6 92.3a.6 .6 0 0 0-.5 .7 .6 .6 0 0 0 .6 .5 1.32 1.32 0 0 0 1.8-.7l-.3-.4M284.1 95.4v12.1M290.6 96.4a.6 .6 0 0 0-.5 .6 .6 .6 0 0 0 .6 .5 1.32 1.32 0 0 0 1.8-.6l-.3-.5M272.3 104.6v21.6M277.6 105.9v12.1M283.6 100.4a.6 .6 0 0 0-.5 .6 .6 .6 0 0 0 .6 .6 1.32 1.32 0 0 0 1.8-.7l-.3-.4M296.4 102.5v12.1" fill="none" stroke="#000" stroke-width=".21" stroke-dasharray="1.3 .6" stroke-dashoffset=".3"/>
<path d="M88.7 36.9h-4.9M95.7 36.9h-4.9M83.8 52.3h4.9M90.8 52.3h4.9M277.6 119.4v2.9M283.4 109.4v2.8M284.1 108.9v2.9M295.7 116.3v3.1M296.4 116v2.9" fill="none" stroke="#000" stroke-width=".21" stroke-dasharray="1.3 .6" stroke-dashoffset=".1"/>
<path d="M283.8 90.6v1.7M267.6 110.4a.6 .6 0 0 1 .6-.3 .6 .6 0 0 1 .5 .5M269.2 115a.6 .6 0 0 1 .6-.4 .6 .6 0 0 1 .5 .5M284 107.9v1.6M284.5 107.6v1.6M295.6 116.2v-1.5M296.1 115.9v-1.6M304.8 111.6a.6 .6 0 0 0-.6-.4 .6 .6 0 0 0-.5 .6M306.5 107.1a.6 .6 0 0 0-.7-.4 .6 .6 0 0 0-.5 .6" fill="none" stroke="#000" stroke-width=".21" stroke-dasharray="1.3 .6" stroke-dashoffset=".8"/>
<path d="M267.4 117.1l1.8-2.1M303.7 117.4a1.36 1.36 0 0 0-1.4-1.5l-.2 .5M306.6 113.8l-1.8-2.2M197.1 130v25.6M270.3 120.7a1.36 1.36 0 0 1 1.4-1.4l.2 .4M195.9 155.6v-25.6" fill="none" stroke="#000" stroke-width=".21" stroke-dasharray="1.3 .6" stroke-dashoffset=".2"/>
<path d="M275.6 106.9l-7.4-19.3M196 152v3.5M197 152v3.5" fill="none" stroke="#000" stroke-width=".21" stroke-dasharray="1.3 .6" stroke-dashoffset="-.2"/>
<text font-size="4.9" x="180.9" y="225.4">OUTSIDE VIEW</text>
<g font-size="4.2">
<text x="304.5" y="13.3">PART NO</text>
<text x="328.5" y="13.3">QTY</text>
<text x="376.2" y="13.3">NAME</text>
<text x="303" y="18.9">SS5017-48</text>
<text x="331.2" y="18.9">1</text>
<text x="361" y="18.9">COLUMN SUB W6 MID</text>
<text x="306" y="25">SS4002</text>
<text x="331.2" y="25">1</text>
<text x="351.1" y="25">COLUMN BASE PLATE 8 x 8 (W6)</text>
<text x="306" y="31">SS4003</text>
<text x="331.2" y="31">1</text>
<text x="350.2" y="31">COLUMN JOINT PLATE 6 x 6 (W6)</text>
<text x="306" y="37">SS5006</text>
<text x="331.2" y="37">3</text>
<text x="342.4" y="37">COLUMN FLAG 9 x 8 3/16 w/TAB (3 BOLT)</text>
<text x="246.4" y="75.5">SS5006</text>
<text x="296.9" y="84">SS4003</text>
<text x="316.2" y="97.5">SS5006</text>
<text x="240.6" y="104.1">SS5006</text>
<text x="41.8" y="122.4">1/2</text>
<text x="134.8" y="121.9">1 TYP</text>
<text x="116.6" y="164.2">3 3/8 TYP</text>
<text x="40.3" y="173">49</text>
<text x="303.8" y="186.3">SS5017-48</text>
<text x="305.2" y="198.3">SS4002</text>
<text x="357.5" y="211.6">NOTES:</text>
<text x="357.5" y="215.8">1.</text>
<text x="367.5" y="215.8">SEAL WELD.</text>
<text x="41.8" y="223.3">1/2</text>
<text x="357.5" y="223.3">NOTES:</text>
<text x="357.5" y="227.5">1.</text>
<text x="367.5" y="227.5">SEAL WELD.</text>
<text x="357.5" y="231.7">2.</text>
<text x="367.5" y="231.7">HOT DIP GALVANIZE.</text>
<text x="364" y="255.9">COLUMN SUB LEFT CENTER</text>
<text x="285.5" y="261.4">MO</text>
<text x="308.3" y="261.3">8/8/2016</text>
<text x="334.3" y="261.6">RELEASED</text>
<text x="11.8" y="266.1">ZONE</text>
<text x="28.6" y="266.1">REV.</text>
<text x="87.1" y="266.1">REV. DESCRIPTION</text>
<text x="174.9" y="266.1">BY</text>
<text x="190.6" y="266.1">DATE</text>
<text x="208.5" y="266.1">APP'D</text>
<text x="227.1" y="266.1">DATE</text>
<text x="243.7" y="266.1">DO NOT SCALE</text>
<text x="327.7" y="266.7">SHEET 11 OF 12</text>
<text x="360.6" y="266.5">B</text>
<text x="368.4" y="266.6">COL-11</text>
<text x="416.7" y="266.5">(1)</text>
</g>
<g font-size="4">
<text x="33.6" y="7.1">8</text>
<text x="85.2" y="7.1">7</text>
<text x="137" y="7.1">6</text>
<text x="188.6" y="7.1">5</text>
<text x="240.3" y="7.1">4</text>
<text x="292.1" y="7.1">3</text>
<text x="343.8" y="7.1">2</text>
<text x="395.7" y="7.1">1</text>
<text x="4.9" y="29.8">F</text>
<text x="424.5" y="29.9">F</text>
<text x="4.8" y="76">E</text>
<text x="424.3" y="73.5">E</text>
<text x="4.7" y="117.7">D</text>
<text x="424.2" y="116.9">D</text>
<text x="4.7" y="159.3">C</text>
<text x="424.2" y="160.4">C</text>
<text x="4.8" y="204">B</text>
<text x="424.3" y="204">B</text>
<text x="4.8" y="246.1">A</text>
<text x="424.3" y="246">A</text>
<text x="33.6" y="274.2">8</text>
<text x="85.2" y="274.2">7</text>
<text x="137" y="274.2">6</text>
<text x="188.6" y="274.2">5</text>
<text x="240.3" y="274.2">4</text>
<text x="292.1" y="274.2">3</text>
<text x="343.8" y="274.2">2</text>
<text x="395.8" y="274.2">1</text>
</g>
<text font-size="3.2" x="86.6" y="211.8" transform="rotate(-90 86.6 211.8)">MK. INSIDE</text>
<g font-size="2.6">
<text x="245.7" y="249.3">FRACTIONAL ±1/4</text>
<text x="245.7" y="252.3">X.X</text>
<text x="245.7" y="255.3">X.XX</text>
<text x="262.9" y="252.3">±0.062</text>
<text x="262.9" y="255.3">±0.031</text>
<text x="245.7" y="258.3">X.XXX</text>
<text x="245.7" y="261.2">ANGULAR</text>
<text x="262.9" y="258.3">±0.010</text>
<text x="262.9" y="261.2">±0.5</text>
</g>
<g font-size="2.2">
<text x="359.5" y="262.8">SIZE</text>
<text x="365.3" y="262.7">DRAWING NO.</text>
<text x="417.5" y="262.8">REV</text>
</g>
<text font-size="2.1" x="14.7" y="269.5">THIS DRAWING AND THE INFORMATION CONTAINED ON IT ARE THE EXCLUSIVE PROPERTY OF HARSCO CORP. THE COPYING, REPRODUCING, TRANSMITTING, OR DISTRIBUTION OF THIS DRAWING OR ANY INFORMATION CONTAINED ON IT, WHETHER IN PART OR AS A WHOLE, WITHOUT THE PRIOR WRITTEN CONSENT OF HARSCO CORP IS PROHIBITED. © 2019 HARSCO CORPORATION. ALL RIGHTS RESERVED.</text>
<g font-size="2">
<text x="242.9" y="239.8">ALL DIMENSIONS ARE INCHES</text>
<text x="243.1" y="236.8">UNLESS OTHERWISE SPECIFIED:</text>
<text x="242.9" y="242.1">DIMENSIONS IN [ ] ARE METRIC</text>
<text x="242.9" y="244.4">REMOVE BURRS &amp; SHARP EDGES</text>
<text x="242.9" y="246.7">MACHINE FINISH: 125 MICRO</text>
</g>
<g font-size="1.7">
<text x="274.8" y="236.1">THIRD ANGLE PROJ</text>
<text x="292" y="236.1">JOB NO.</text>
<text x="328.5" y="236.1">MODEL</text>
<text x="274.8" y="242.5">CUSTOMER</text>
<text x="274.8" y="247.8">CUSTOMER PROJECT</text>
<text x="274.8" y="253.1">ESTIMATED DRY WEIGHT (LBS)</text>
<text x="274.8" y="258.3">DRAWN BY</text>
<text x="274.8" y="263.6">CHECKED BY</text>
<text x="302.2" y="263.6">DATE</text>
<text x="302.2" y="258.3">DATE</text>
<text x="328.2" y="258.3">STATUS</text>
</g>
</svg>
